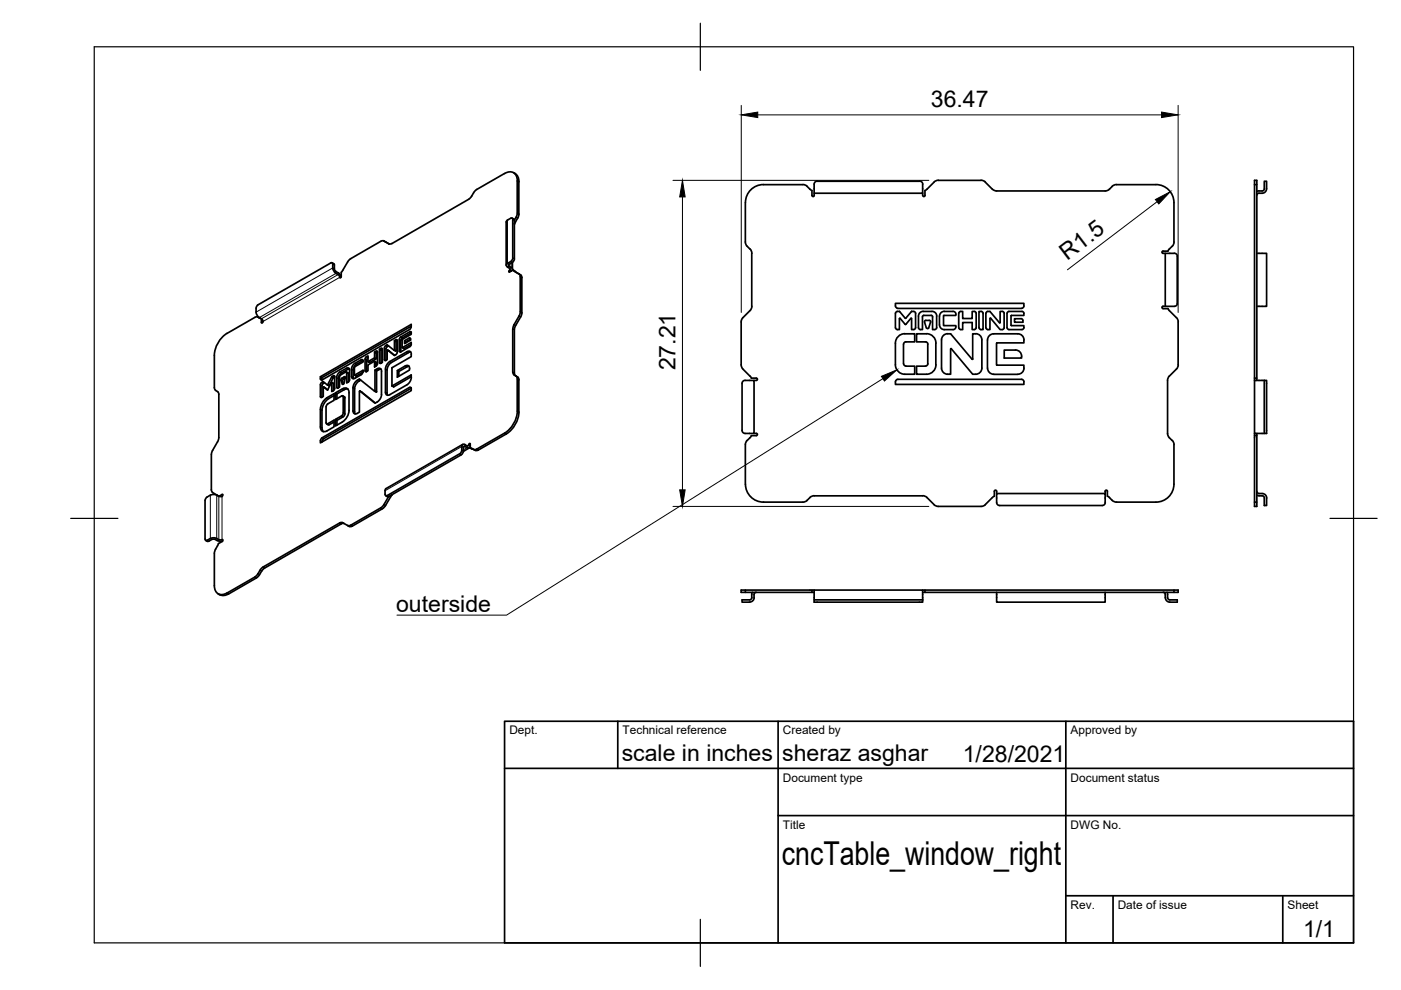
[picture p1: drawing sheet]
<svg xmlns="http://www.w3.org/2000/svg" width="297mm" height="210mm" viewBox="0 0 297 210" stroke-linecap="round" stroke-linejoin="round" font-family="sans-serif">
<!-- layer: Visible -->
<g fill="none" stroke="#000" stroke-width=".36">
<path d="M108.9 36.6a1.87 1.87 0 0 1 1.1 2M109.7 38.3v6.9M109.7 38.4a1.66 1.66 0 0 0-.8-1.8 1.66 1.66 0 0 0-1.9 .2l-6 3.4M110 38.5v6.9M161.9 39.2h8.3M161.9 39.1a3.8 3.8 0 0 0-3.8 3.9M170.2 39.1l.9 .4M171.1 39.5l1 .9 .1 1.2h.4v-.6M172.8 38.6l.5-.2h21.7a.61 .61 0 0 1 .6 .7v1.9h-23v-.7a2.17 2.17 0 0 1 .2-1.7zM198 38.6l.7-.4h9.3l.9 .4M198 38.6l-1.9 1.8v1.2h-.4l-.1-.6M208.9 38.6l1.5 1.5"/>
<path d="M236.7 39.2h8.4M236.7 39.1l-.7 .2-.8 .8M245.1 39.1a3.8 3.8 0 0 1 3.8 3.9M266 39.2h.5M70.4 55.7l.4 .2 .1 .3M70.9 56.2v.8a1.02 1.02 0 0 0 .8 .8M71.2 58l-.2-.3a2.36 2.36 0 0 1-.5-1.9h-.4l-15.4 8.8-.4 .8M71.7 57.8l.4 .4 .2 .5M72.3 57.8v1l-.2 .1-.1-.1a.92 .92 0 0 0-.8-.8M74.3 54.9l-.4 .3-1.5 2.5M80.8 51.2l-6.5 3.7M81.4 51.1h-.6"/>
<path d="M81.7 51.3l.8 .4M81.7 51.3h.1M99.4 42.3l-16.3 9.3-.4 .1-1.3-.6 .3 .2M100 41.6l-.6 .6M100.4 40.9l-.4 .7M101.1 40.2l-.7 .6M107.3 47v9.2M107.3 47l.2-.2 .8-.5h.4v8.4l-.4 .7M107.6 55.8l-.3 .4 .9 .8-.2 .3M107.9 56.4l.5 .3M108 57.3l-.1 .4 .9-.5 .3 .2M108.3 55.5l-.7 .4"/>
<path d="M108.4 56.7l.2 .4-.2 .4M108.6 46.2l.3 .2 .2 .3M108.6 55.6v1.5M108.8 57.2l1.3 .9 .2 .3v7.7M109.1 47.4v.1M109.1 46.7v8.2M109.1 54.9a1.59 1.59 0 0 1-1.3 1.3l.1 .2M109.1 57.4l1.4 1 .2 .5M109.7 45.2l-.1 .6-.5 .9M110 45.4l-.1 .6-.8 1.5M110.6 58.9v7.4M158 43l.1 8.6 .1 .4 .8 .8"/>
<path d="M159 52.8l.4 .9v11.5l-.4 .6-1.5 1.5M210.4 40.1l.9 .4h23l.9-.4M246.6 53.2h1M246.6 53.2l-.2 .3v.1l.7 .1M247.1 53.7h.7a2.08 2.08 0 0 1 1.6 .2l.2 .4v10a.65 .65 0 0 1-.6 .7h-1.9zM247.9 52.8l-.3 .4M248.9 43v8.6a2.1 2.1 0 0 1-1 1.2M266.5 53.7h2v11.3h-2M266.9 40.5h.7M266.9 40.5l-.4 .1M267.6 41h-.9l-.2 .4M268.1 40v-1.6h.4v.5a1.93 1.93 0 0 1-.5 2l-.4 .1"/>
<path d="M268.1 40l-.3 .4-.2 .1M48.1 70.7a5.9 5.9 0 0 0-2.7 4.6v6.9M54.3 65.4v.8M54.3 66.2a1.43 1.43 0 0 0 .7 1.1M54.7 67.2l.3 .2M55 67.3l.4 .3v.8M55 67.4l.1 .1M55 67.4h.1M55.1 67.5l-.6-.3-.4 .1-6 3.4M55.1 67.5h.2M55.4 67.6l.2 .1a.42 .42 0 0 1 .2 .4 .42 .42 0 0 1-.3 .4l-.1-.1M67.9 79.9l19.3-11.1a.98 .98 0 0 1-.4 1.1l-18.5 10.7v-.5z"/>
<path d="M67.9 79.9v.4M70.4 79.8l-1 1.8M70.7 79.7l-.3 .2M70.7 79.7l.3 .1M71 79.9v2.5l-.3 .4M71 79.9l-.3 .2-.9 1.7-1.3-.9-.4 .3-.2 .4M72.4 79a1.57 1.57 0 0 0-.7 1.3M73.3 78.9l.2 .1M73.4 78.1a2.62 2.62 0 0 0-2 1.6v2.4l.1 .2 .5-.2v-2.4l1.3-.8M73.4 78.1l.5-.1 .2 .5M73.4 78.9l.4 .3v1.8l-.3 .2v-2.2M74.1 78.2l-1.7 .9"/>
<path d="M74.1 78.5v2l-.3 .5M74.9 78.5v1.8M75.2 77.8v1.7M75.2 77a1.57 1.57 0 0 0-.7 1.3v1.5l.2 .4h.5l1.4-.7M76.6 76.3l-1.4 .8M76.6 76.3h.3l.1 .2M77 78.7v-.2l-1.8 1 .3 .2 1.5-.8M77 76.5v.2l-1.8 1.1M77 76.4l-.1 .1a2.67 2.67 0 0 0-2 1.6v.4M77 78.7l-.4 .7M77.4 76.1v2.5M77.4 76.1l.2-.3 .4-.3v1.2"/>
<path d="M77.4 78.6l.3 .2M78 75.8l-.2 .5-.1 2.5M79.4 76.6l.4 .2v.8l-.4 .2zM79.4 74.6v1.3l.4 .2-1.4 .8-.4-.2 1.4-.8M79.4 76.6l-1.4 .8v1.2l-.3 .2M79.5 78.5l-.1 4.4M80 74.6v2.5l-.2 .5M80 74.7l-.2 .1M80 74.6l-.1-.2-.5 .2 .4 .2v1.3M80.8 78.3l-1 .4M80.8 73.9l-.3 .2 .3 .1v2.8M80.8 73.9l.3 .1v2.8l-.5 .3-.1-.2v-2.8"/>
<path d="M81.1 74.1l-.3 .1M81.5 73.8v2.5M81.5 73.8l.1-.4 .5-.3 1.4 1.1 .4 .2 .1-2-.4-.2 .5-.2 .1 .2v2.5M81.8 74v2.4M82.2 74.2l-.1 .1v2l-.5 .2-.1-.2M82.4 73.3l-.4 .3-.2 .4M82.5 74.4l-.3-.2 1.4 1.2 .3-.2M82.5 74.4l1.2 .9M82.5 74.4h.1M83 76.9l-.8 .8-.1 .8v4.8l.1 .5M83.1 78.1v3.7l4.1-2.3a2.07 2.07 0 0 1-.9 2.1l-3.7 2.1h-.6l-.3-.6v-4.8M83.1 77.9l4.1-2.3-.1-.9-.5-.3-.3 .2-3.7 2.1-.7 .8-.2 .8"/>
<path d="M83.1 77.9v.1M83.6 72.2l-.1 2M84.2 72.3l-.2 .1M84.2 74.7l-.2 .5M84.2 78.6v1.4l2.6-1.5v-.7l-.5-.3-2.1 1.1 .4 .2v1M84.6 72v2.5M84.7 71.9l.2-.4 2-1.2 .3 .1v.5l-1.9 1.1v1.7l.3 .2M85 72.2l-.1 2.4-.2-.2M85.3 73.6l1.9-1v.6l-.3 .3-2 1.1M85.7 73.9h-.1M86.3 77.8l-1.7 1M86.6 74.8l-3.6 2.1"/>
<path d="M86.7 77.7l-.4 .1M86.7 71.7l-.9 .5 .3 .2v.3M86.8 71.7l.2 .1M87 71.9v.2l-1.2 .7v-.6M87 71.9l-.9 .5M87.1 74.6l-.5 .2M87.2 79.9l-3.7 2.1-.4-.2M87.2 70.6l-1.9 1.1-.3 .4M87.2 73l-1.5 .9M87.2 69.2l-18.9 10.9M108.7 69.7v9.2M108.7 78.9l.3 .6"/>
<path d="M109 79.5l.6 .4 .1 .4M109.1 69.9v9.2M109.1 79.1l.1 .4 .7 .6 .1 .4M110.3 66.1l-.1 .6-1.2 2.1-.3 .9M110.7 66.3l-.2 .6-1.2 2.1-.2 .9M157.5 67.3l-.4 .9v9.2l.4 .9M157.5 78.3l1.5 1.5M159 79.7l.3 .5M190.4 65.4h26.2M190.4 65.4l-.5-.3-.1-.8h27.3l-.1 .8-.4 .3M190.7 66l-.6 .1-.2 .3-.1 3.1 .5 .4h.4v-2.3M190.7 66l1.3 1.5 1.3-1.5"/>
<path d="M190.7 67.5h.1l1.1 1.3M192 68.8h-.1M192.1 72.5h1.8v-1.7a3.6 3.6 0 0 0-3.5 .5l-.5 .9-.1 .6v4.6a2 2 0 0 0 2 1.9h2.1v-1.7h-1.8M192.1 72.5h-.3l-.2 .5v4.1l.2 .4 .3 .1M193.3 67.5h-.2l-1.1 1.3M193.3 66l.6 .1 .2 .3v3.1l-.4 .4h-.4v-2.3M195.7 66h1.9M195.7 66a1.01 1.01 0 0 0-1 1M195.9 66.9h1.5M195.9 66.9l-.3 .3v2.7h-.5l-.3-.2-.1-2.7M196.2 72.5h-1.9v-1.7a3.7 3.7 0 0 1 3.6 .5l.5 .9v.6M196.2 72.5l.5 .2v.3v4.1v.3l-.5 .2"/>
<path d="M196.3 67.9h.7M196.3 67.9l-.3 .3 .4 1.3M196.9 69.5l-.2 .2-.3-.2M197 67.9l.3 .3-.4 1.3M197.4 66.9l.3 .3M197.6 66a1.01 1.01 0 0 1 1 1M198.4 72.8v4.6M198.4 77.3a2 2 0 0 1-2 2h-2.1v-1.7h1.9M198.6 67v2.5l-.4 .4h-.5v-2.7M199.2 67v1.9a1.01 1.01 0 0 0 1 1h1.9a.6 .6 0 0 0 .6-.6M199.6 72.1v6M199.6 78a1.3 1.3 0 0 0 1.3 1.3"/>
<path d="M200 67v2M200.1 68.9l2.5 .1v.3M200.2 66h1.9M200.2 66a1.01 1.01 0 0 0-1 1M200.9 70.8h.6l4.6 5.4M200.9 70.8a1.3 1.3 0 0 0-1.3 1.3M201.5 74v5.3h-.6M201.6 74l.1-.1 4.5 5.4a1.47 1.47 0 0 0 2-1.3M202.1 66a.6 .6 0 0 1 .6 .6M202.6 66.6v.3l-2.5 .1M203.7 66h.4v1.5h2v-1.5h.5l.3 .2 .1 3.3-.2 .3-.7 .1v-1.5h-2v1.5h-.4M203.7 66l-.4 .4v3.1l.4 .4"/>
<path d="M208 69.9l-.4-.4v-3.5l.6 .1 .2 .3v3.5h-.4M208.2 72.1a1.44 1.44 0 0 0-2-1.3v5.4h-.1M208.2 72.1v6M209 66.4v3.1M209 69.5l.2 .3 .7 .1v-2.4h.1l2 2.4h.5M209.4 78a1.3 1.3 0 0 0 1.3 1.3l5.1 .1a1.35 1.35 0 0 0 1.3-1.4M211.3 72.8v4.6M211.3 77.3l5.8 .1v.7M211.3 72.8l5.8-.1a1.43 1.43 0 0 0-1.3-1.9h-5.1a1.3 1.3 0 0 0-1.3 1.3v6M212.5 66h-.5v2.4l-2.1-2.4-.7 .1-.2 .3M212.5 66l.4 .2v.2v3.1l-.4 .4M213.6 66.2l.3-.2h2.8l.3 .2 .1 .7-2.7 .1v2h2.7l-.2 .8-3 .1-.3-.2z"/>
<path d="M215.1 67.6h1.6l.2 .7h-1.8zM216.6 75.5a1.27 1.27 0 0 0-1.3-1.3h-2.4v1.7h3.7v-.4M246.6 65.4h1M247.1 65h-.7v.2l.2 .2M247.6 65.4l1.8 1.9M247.9 79.7l-.4 1 .1 11.4a2.47 2.47 0 0 0 1.1 1.5l.2 .7v8.4M249.4 78.3l-1.5 1.5M249.4 67.3l.4 .7v9.3l-.4 1M44.8 96.4v7.5M45.5 82.2l.2 .6M45.7 82.8l.6 .4 .1 .4v9.2l-.3 .9-1.2 2.1-.1 .6M67.9 93.4v.5l19.3-11.1-.1-.6-.3-.1-18.5 10.7-.4 .6"/>
<path d="M67.9 81.6v2.5M67.9 86.8v3.7M67.9 84.1l.3 .1M67.9 80.3l.2 .3 .2-.1M68.6 82.1l.8 .6M68.6 82.1l.4 .1M68.6 82l-.1 2.1-.3 .2M68.8 81.1l-.4 .3-.1 .4v2.4M69 82.2l.5 .4M69 82.2h.1M69.1 86.2v3.5M69.2 86.2l.3-.6 1.3-.7v-1.4a4 4 0 0 0-2.8 2.8l-.1 .5"/>
<path d="M69.2 89.6v.2h.3l1.3-.7v1.4l-1.4 .8a.86 .86 0 0 1-1 .1 .86 .86 0 0 1-.5-.9M69.2 89.9l.6 .1M69.5 82.6l-.1 .1M69.7 84.5l-.7 .7-.7 1.3v4.2l.2 .8M70.3 81.1l-.8 1.5M70.3 81.1l.4 .2M70.3 81.1v1.9l.4-.2v-1.5M70.8 89.5l-1 .5M70.8 83.9l-1.1 .6M71.1 83.3v1.4l1.3-.7h.3l.1 3.6M71.7 80.3v1.9M72.6 82.5l-1.5 .8 .3 .2v1"/>
<path d="M72.6 82.4a.86 .86 0 0 1 1 0 .86 .86 0 0 1 .4 .9v3.7l-.4 1.4a4.7 4.7 0 0 1-2.5 1.9v-1.4M72.6 81.4l.2 .1 .1-.2 .3-1.2-.1-.2-.8 .5 .3 1M72.7 83.9l.3 .2M72.8 87.5l-.4 .6-1.3 .8 .3 .2v1M72.8 80.4l-.2 .3 .2 .7M73 84.1l.1 .2M73.1 84.3v3.4M73.1 87.7l-.3 .6-1.4 .8M73.2 80.2l-.4 .2M73.7 82.5h-.5l-1.8 1M74.8 87.1l.3 .6 .7-.1M76.3 82.9l3.2 2.6a2.11 2.11 0 0 0 1.4-1.9v-4.9l-.1-.4-.5-.2-.8 .4 .3 .2v4.4"/>
<path d="M76.3 82.9l.3 .2M76.3 82.9l-.1 .1v4.4l-.4 .2M76.5 80.6l-.7 .4-.6 1v5.3l.1 .5M76.6 83.1l3 2.3M76.6 83.1h.1M79.9 83l-.1 .1-.4-.2-3.2-2.5-.7 .4-.5 .7-.2 .7v4.9M87.2 82.3l-18.6 10.7-.3 .7M87.2 82.3h.1M98.1 94.2l-16.3 9.4-.1 .3-.1 .9M98.2 94.9v.7M98.2 95.6l-.4 .8-15.4 8.9h-.3M98.6 94.3l.4 .2"/>
<path d="M98.6 94.3l-.5-.1a1.92 1.92 0 0 0-.2 1.5l-.4 .5-15.4 8.9M99.4 94.3l.3-.3v1M99.4 94.3l-.1 .2h-.3M99.5 95l-1.3 .7M99.7 95l.6 .2M99.7 95l.3 .1M99.7 94.5l-.2 .4h-.5l-.6-.3-.2 .3M100 95.1l.8 .4M101.1 95.2l-.7 .1M107 91.8l-6 3.4M109.7 80.3v6.9a5.9 5.9 0 0 1-2.7 4.6M110 80.5v6.9"/>
<path d="M110 87.4a5.9 5.9 0 0 1-2.7 4.6l-5.9 3.4-.6 .1M158 80.6a.65 .65 0 0 0-.7 .7v10a.65 .65 0 0 0 .7 .6h1.9v-11.2h-1.9M159.3 80.2h1.2v.4l-.6 .1M159.3 92.4l-.3 .4a1.88 1.88 0 0 0-1 1.5v8.4M159.9 91.9h.4M160.3 91.9l.3 .2-.1 .2-1.2 .1M189.9 80.7l.5-.3h26.2l.4 .3 .1 .8h-27.3zM266 91.9v.5h.5v-.5M266 92.4v15h.5v-15M266 80.2v-42h.5v42.5M266.5 80.2h-.5v.5M268.1 80.7h.4v11.2h-.4z"/>
<path d="M268.1 80.7h-2.1v11.2h2.1M43.5 106.1v8.2l.2 .3 .9-.4M44.6 105a1.36 1.36 0 0 0-1.1 1.1M44.6 114.2l.3-.1a1.67 1.67 0 0 1 1.5 .3M44.6 105l.3-.1a1.75 1.75 0 0 1 1.5 .3l.7-.3h.2a.51 .51 0 0 1-.9 .3M44.8 103.8l.3 .6 1.2 .8M44.9 114.4l-.8 .4-.5-.2M44.9 114.4h.7M45.4 117.3v6.9M45.6 114.4l.5 .2M46.1 114.6l1.1 .1M46.4 114.4h.7"/>
<path d="M47.1 114.4l.2 .1-.1 .2a3.5 3.5 0 0 0-1.7 2.6M47.1 105.2l-.1 .1M73 111l-.6 .1-16.3 9.4-.6 .6M73.7 111.4l-1.1-.6-.6 .1-16.2 9.3-1.7 2.1M73.7 111.4a.78 .78 0 0 0 1 .1M74.3 111.4h-.6M80.8 107.7l-6.5 3.7M81.4 107l-.6 .7M81.6 104.8l.1 .2 .4 .1M81.8 105.1l.3 .2M82.4 105.3l-1 1.7M82.8 105.4l-1.5 2.3-6.6 3.9"/>
<path d="M83.1 104.9h-.1M83.1 104.9l-.3 .4M158.1 102.6a3.8 3.8 0 0 0 3.8 3.9h8.3M171.1 106.1l.8-.8 .7-.2h23.3l.6 .4 1.7 1.7 .5 .1 9.3 .1 .9-.4M171.1 106.1l-.9 .4M210.4 105.5l-1.5 1.5M210.8 105.2l-.4 .3M211.3 104.6h23v.8a2.05 2.05 0 0 1-.2 1.6l-.4 .2h-21.7a.65 .65 0 0 1-.7-.7zM211.3 104.6l-.1-.6h-.3l-.1 1.2M234.8 104.2v1M234.8 104.2l-.2-.3-.2 .1-.1 .6M234.8 105.2l.4 .3"/>
<path d="M235.2 105.5l.6 .6M235.8 106.1l.9 .4h8.4M248.9 102.6a3.8 3.8 0 0 1-3.8 3.9M266 106.5h.5M266.5 105l1.1 .1M266.5 104.2l.2 .4h.9M267.6 104.6a.95 .95 0 0 1 1 1M267.6 105.1l.2 .1 .3 .4M268.1 105.6v1.6h.4v-1.6M48.5 125.9l-.4 .2a1.87 1.87 0 0 1-1.9-.2M54.1 122.3l-5.9 3.4a1.66 1.66 0 0 1-2 .2 1.66 1.66 0 0 1-.8-1.8M54.4 122.5l-5.9 3.4"/>
<path d="M55.5 121.1l-.7 1-.4 .4M158 125.1v.5M159.4 126.7l-.1 .2a1.64 1.64 0 0 1-1.5 .3h-.5v.5h1.6M159.5 125.6l-.1 1.1M159.9 126.7a.95 .95 0 0 1-1 .9M160.3 125.6l-.4 .2v.9M172.1 125.1h-15v.5h15.5M172.6 127.2h23v.5h-23zM172.6 127.2v-2.1h23v2.1M172.6 125.1h-.5v.5M195.6 125.1h.5v.5M196.1 125.1h53.7v.5h-54.2"/>
<path d="M211.3 125.6v2.1h23v-2.1M246.6 125.6l.4 .2 .1 .9M247.1 126.7a.95 .95 0 0 0 .9 1h1.6v-.5h-1.6l-.4-.3-.1-.2M247.4 125.6l.2 .4M247.5 126.1v.6M248.9 125.1v.5"/>
</g>
<!-- layer: Visible Narrow -->
<g fill="none" stroke="#000" stroke-width=".21">
<path d="M109.7 38.3l.3 .2M70.5 56l.4 .2M70.9 57l-.4-.2-16.2 9.4M71.2 57.6v.4l-16.2 9.3M71.7 57.8v.4l-16.3 9.4M72.2 58.9l-.2-.1-16.2 9.4M81.4 51.1l.3 .2M107.6 46.7v9.2l.3 .1v.4l-.3 .2M108.3 55.5l.3 .2M108.4 55.8v.9l-.4 .2v.4l.4 .2M108.7 54.7l.4 .2M108.7 46.5l.4 .2"/>
<path d="M109 57.5l.3 .2M109.1 46.9l.2 .1M109.4 46.1l.3 .2M109.7 45.2l.3 .2M110 58.1l.4 .2M110.3 58.7l.3 .2M54.7 67.2l.3 .2M55.4 68.4l.2 .1M70.3 79.9l.4 .2M70.4 79.9l.3 .1M70.7 79.7l.3 .2M72.1 78.9l.3 .2"/>
<path d="M73 79.9l.2 .1M73.4 78.1l.3 .2M73.5 79l.3 .2M74.5 78.3l.4 .2M74.5 79.8l.4 .2M75.2 79.5l.3 .2M75.2 77.1l.4 .2M76.6 76.3l.3 .2M77.4 76.1l.3 .2M77.4 78.6l.3 .2M77.7 75.6l.3 .2M79.8 74.5l.2 .1"/>
<path d="M80 78.2l.3 .2M80.5 76.9l.3 .1M80.8 73.9l.3 .1M81.5 73.8l.3 .2M81.5 76.3l.3 .1M81.7 78.3l.4 .2M81.8 73.3l.3 .2M82.2 74.2l.3 .2M82.6 76.7l.4 .2M83.6 74.1l.4 .2M83.9 72l.3 .2M84.6 74.5l.3 .1"/>
<path d="M84.6 72l.4 .2M84.9 71.5l.4 .2M85.3 73.7l.4 .2M85.9 77.6l.4 .2M86.3 74.6l.3 .2M86.7 71.7l.3 .2M86.9 70.3l.3 .2M108.7 78.9l.4 .2M108.7 69.7l.4 .2M109 79.5l.3 .2M109 68.8l.3 .2M109.4 79.7l.3 .2"/>
<path d="M110 67l.4 .2M110.3 66.1l.3 .2M67.9 81.6l.4 .2M67.9 84.1l.3 .2M67.9 86.8l.4 .2M67.9 90.5l.4 .2M67.9 80.3l.4 .2M67.9 93.4l.4 .2M68.2 81.1l.3 .2M68.3 92.8l.3 .2M68.5 80.9l.2 .1M68.6 82.1l.4 .1"/>
<path d="M69.3 84.3l.4 .2M69.4 82.7h.1M69.5 81.5l.3 .3M69.5 89.8l.3 .2M70.3 81.1l.4 .2M71.4 80.1l.3 .2M71.4 82.1l.2 .2M72.3 80.6l.3 .2M72.4 88.2l.4 .2M72.5 80.2l.3 .2M72.6 82.5l.3 .1M72.6 81.4l.1 .1"/>
<path d="M72.8 84.2l.3 .1M72.8 87.6l.3 .1M74.8 82.2l.4 .2M74.8 87.1l.4 .2M75.8 80.6l.3 .2M76.3 82.9l.3 .2M79.5 82.8l.3 .3M81.7 83.2l.4 .1M83.1 81.8l.4 .2M86.8 82.1l.4 .2M97.5 96.2l.3 .2M97.9 95.5l.3 .1"/>
<path d="M98.6 94.3v.4l-.4 .2-.3-.2-16.3 9.3M99.7 94.5l-.3-.2-.4 .2v.4l-.8 .5M101 95.2l.4 .2M107 91.8l.3 .2M109.7 80.3l.3 .2M109.7 87.2l.3 .2M43.9 114.6l.4 .2M44.6 105v9.2l.3 .2M46 105v9.2l-.4 .2M46.4 105.2v9.2l-.3 .2M47.1 105.2v9.2l.1 .1M47.1 104.9l.1 .1"/>
<path d="M72 110.9l.3 .2M74.3 111.4l.4 .2M80.8 107.7l.3 .2M81.4 107l.3 .2M82.1 105.1l.3 .2M82.5 105.2l.3 .2M48.1 125.7l.4 .2M54.1 122.3l.3 .2M54.7 121.7l.3 .1M55.1 120.9l.4 .2M55.8 120.2l.3 .3"/>
</g>
<g fill="#000" stroke="#000" stroke-width=".21">
<circle cx="82.5" cy="51.7" r=".08"/>
<circle cx="55.1" cy="67.5" r=".08"/>
</g>
<!-- layer: Border -->
<path d="M20 9.9h267v190h-267zM148.5 4.9v10M15 109.9h10M282 109.9h10M148.5 194.9v10" fill="none" stroke="#000" stroke-width=".25"/>
<!-- layer: TitleBlock -->
<path d="M107 152.9h180v47h-180zM131 152.9v10M165 152.9v47M226 152.9v47M107 162.9h180M165 172.9h122M226 189.9h61M236 189.9v10M272 189.9v10" fill="none" stroke="#000" stroke-width=".36"/>
<!-- layer: Dimensions -->
<path d="M142.7 38.2h54.2M157.2 22.3v43.9M160.7 24.4h85.6M249.8 22.3v43.9M144.7 41.8v62.1M245.3 42.8l-19 14.4M142.7 107.4h54.2" fill="none" stroke="#000" stroke-width=".21"/>
<path d="M157.2 24.4l3.5-.6v1.1zM246.3 23.8l3.5 .6-3.5 .5zM144.7 38.2l.6 3.6h-1.2zM245 42.3l3.1-1.6-2.4 2.5zM144.1 103.9h1.2l-.6 3.5z" fill="#000" stroke="#000" stroke-width=".21"/>
<!-- layer: Annotations -->
<path d="M186.9 79.8l3.3-1.4-2.7 2.4z" fill="#000" stroke="#000" stroke-width=".21"/>
<path d="M187.2 80.3l-79.8 50.1h-23.2" fill="none" stroke="#000" stroke-width=".21"/>
<text font-size="7" x="165.8" y="183.4">cncTable_window_right</text>
<g font-size="4.9">
<text x="197.4" y="22.8">36.47</text>
<text x="226.3" y="55.3" transform="rotate(-37 226.3 55.3)">R1.5</text>
<text x="143.2" y="78.5" transform="rotate(-90 143.2 78.5)">27.21</text>
<text x="84" y="129.7">outerside</text>
<text x="131.8" y="161.4">scale in inches</text>
<text x="165.8" y="161.4">sheraz asghar</text>
<text x="204.1" y="161.5">1/28/2021</text>
<text x="276.3" y="198.6">1/1</text>
</g>
<g font-size="2.5">
<text x="108" y="155.7">Dept.</text>
<text x="132" y="155.7">Technical reference</text>
<text x="166" y="155.7">Created by</text>
<text x="227" y="155.7">Approved by</text>
<text x="166" y="165.7">Document type</text>
<text x="227" y="165.7">Document status</text>
<text x="166" y="175.7">Title</text>
<text x="227" y="175.7">DWG No.</text>
<text x="227" y="192.7">Rev.</text>
<text x="237" y="192.7">Date of issue</text>
<text x="273" y="192.7">Sheet</text>
</g>
</svg>
